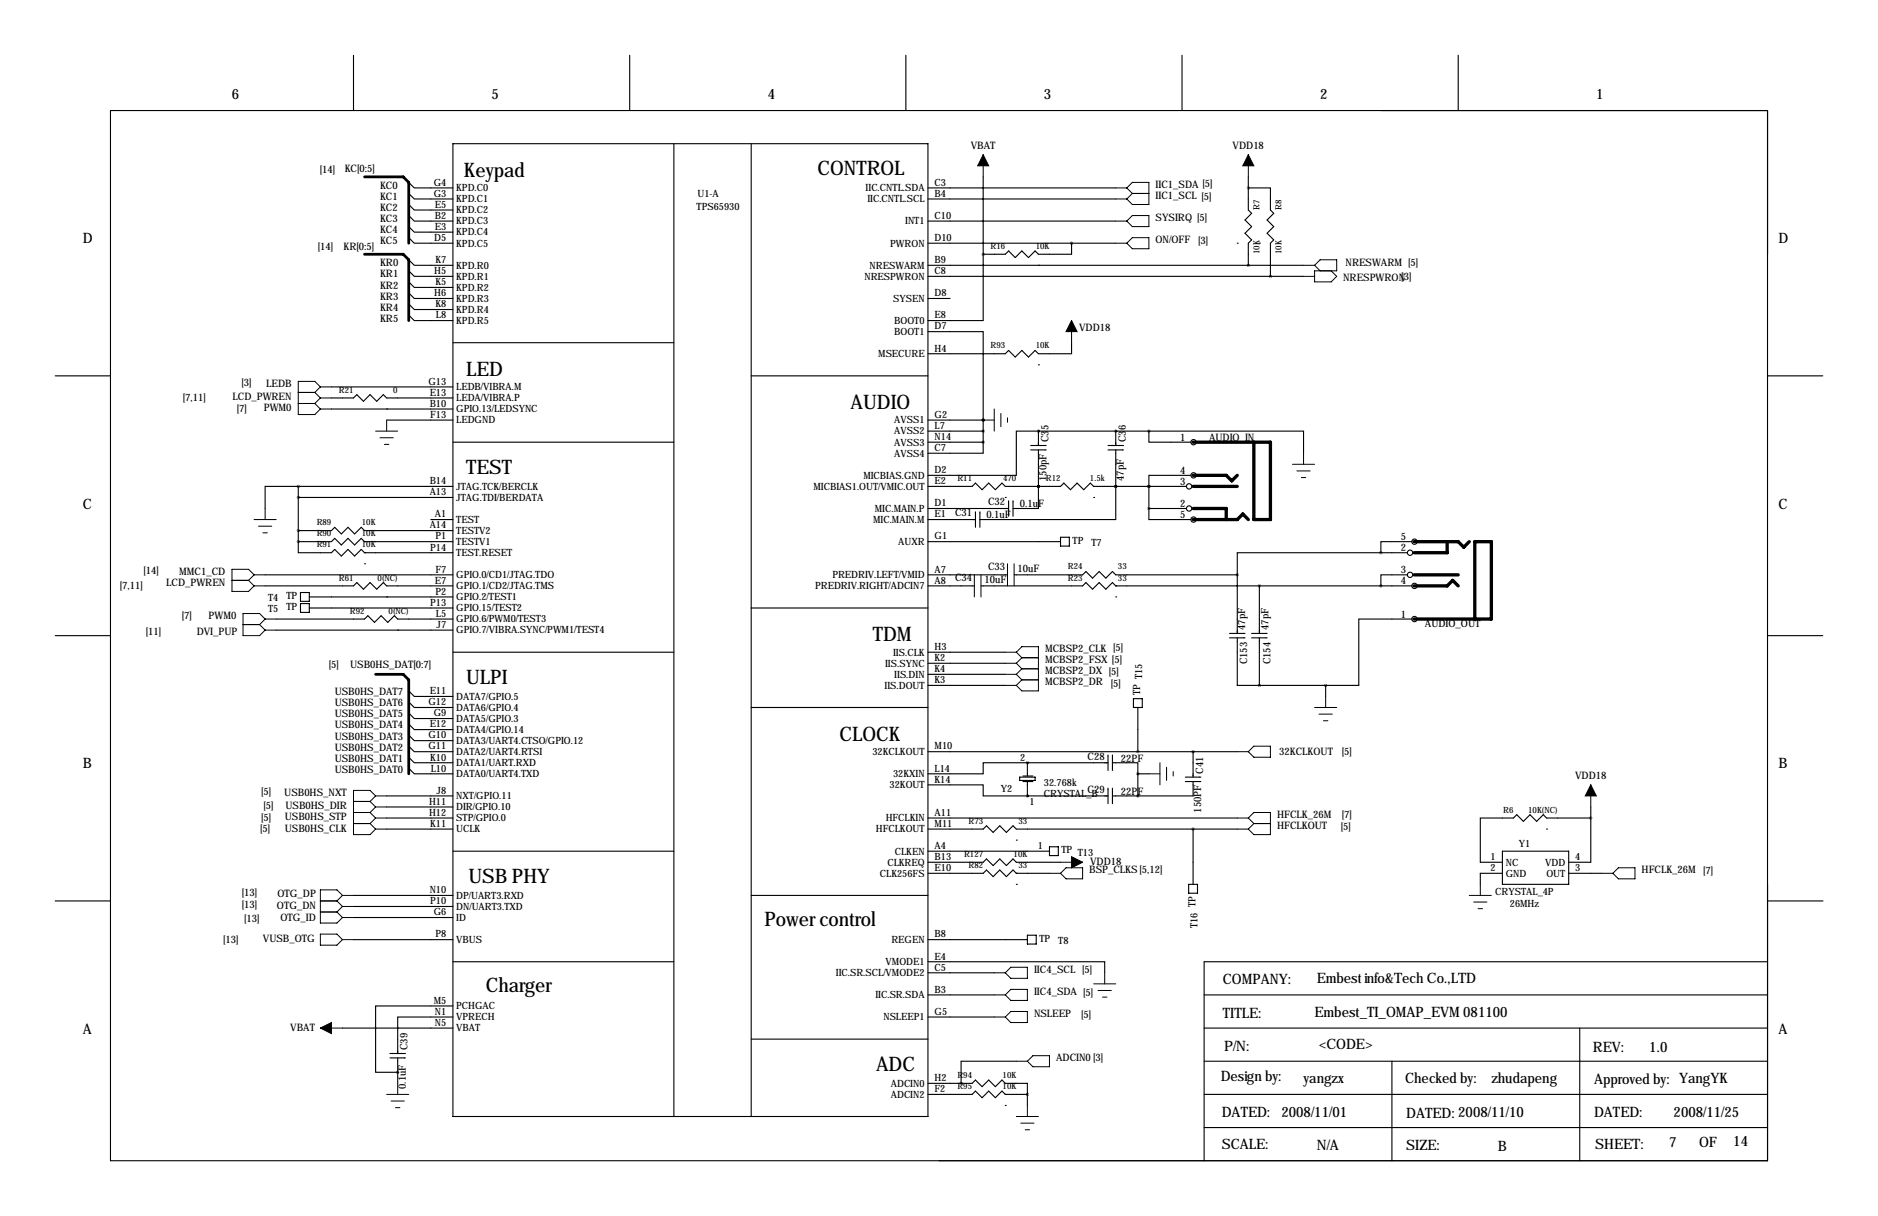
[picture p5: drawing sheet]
<svg xmlns="http://www.w3.org/2000/svg" width="432mm" height="279mm" viewBox="0 0 432 279" stroke-linecap="round" stroke-linejoin="round" font-family="sans-serif">
<g fill="none" stroke="#000" stroke-width=".25">
<path d="M81.3 12.7v12.7M144.8 12.7v12.7M208.3 12.7v12.7M271.8 12.7v12.7M335.3 12.7v12.7M25.4 25.4h381v241.3h-381zM104.1 33h109.3v223.5h-109.3zM154.9 33v223.5M172.7 33v223.5M94 41.9l1.2 1.3h8.9M94 44.4l1.2 1.3h8.9M94 47l1.2 1.3h8.9"/>
<path d="M94 49.5l1.2 1.3h8.9M94 52.1l1.2 1.2h8.9M94 54.6l1.2 1.3h8.9M94 59.7l1.2 1.3h8.9M213.4 43.2h43.1M213.4 45.7h43.1M213.4 50.8h43.1M213.4 55.9h43.1M226.1 58.4v15.3h-12.7M226.1 40.6v17.8M246.4 55.9v2.5h-7.6l-.8-.7-1.5 1.5-1.6-1.5-1.5 1.5-1.5-1.5-.8 .7h-5M284.5 55.9h.1"/>
<path d="M287 43.2h5.1v5.1l.8 .7-1.6 1.5 1.6 1.6-1.6 1.5 1.6 1.5-.8 .8v7.6M287 40.6v7.7l.8 .7-1.5 1.5 1.5 1.6-1.5 1.5 1.5 1.5-.8 .8v5.1M289.6 55.9h.1M94 62.2l1.2 1.3h8.9M94 64.8l1.2 1.2h8.9M94 67.3l1.2 1.3h8.9M94 69.8l1.2 1.3h8.9M94 72.4l1.2 1.3h8.9M104.1 78.7h50.8M213.4 76.2h12.7v20.3M213.4 61h86.3M213.4 63.5h86.3"/>
<path d="M213.4 68.6h5M238.8 61h.1M246.4 78.7v2.6h-7.6l-.8-.8-1.5 1.5-1.6-1.5-1.5 1.5-1.5-1.5-.8 .8h-17.7M12.7 86.4h12.7M76.2 88.9h27.9M76.2 91.4h5.1l.7-.7 1.6 1.5 1.5-1.5 1.5 1.5 1.5-1.5 .8 .7h15.2M76.2 94h27.9M88.9 94h.1M88.9 96.5h15.2M172.7 86.4h40.7M213.4 96.5h12.7M213.4 99.1h12.7"/>
<path d="M226.1 96.5h.1M226.1 96.5v5.1M238.8 83.8h.1M238.8 99.1h-5.1v10.1h-20.3M238.8 99.1h.1M238.8 99.1h25.4M238.8 99.1v3.3M256.5 99.1h.1M256.5 99.1v3.3M264.2 99.1h35.5v5M264.2 99.1v2.5h9.6M406.4 86.4h12.7"/>
<path d="M68.6 111.8h-7.6v5M68.6 111.8h35.5M68.6 114.3h35.5M68.6 111.8v12.7M99.1 119.4h5M104.1 101.6h50.8M213.4 101.6h12.7M213.4 111.8h10.1l.8-.8 1.5 1.5 1.5-1.5 1.6 1.5 1.5-1.5 .7 .8h12.7l.8-.8 1.5 1.5 1.5-1.5 1.6 1.5 1.5-1.5 .8 .8h21.3M213.4 119.4h10.9M213.4 116.8h18.5M224.3 117.6v3.6M225.3 117.6v3.6"/>
<path d="M226.1 101.6v2.5h-12.7M231.1 114.3h.1M231.9 115.1v3.5M232.9 115.1v3.5M237 102.4h3.5M237 103.4h3.5M238.8 111.8h.1M238.8 111.8v5h-5.9M238.8 103.4v8.4M251.5 114.3h.1M254.8 102.4h3.5M254.8 103.4h3.5"/>
<path d="M256.5 111.8v7.6h-31.2M256.5 111.8h.1M256.5 103.4v8.4M264.2 116.8v2.6h9.6M264.2 111.8h.1M264.2 116.8h8.6M264.2 111.8v5M273.8 109.2h-9.6v2.6M61 132.1h43.1M61 134.6h20.3l.7-.7 1.6 1.5 1.5-1.5 1.5 1.5 1.5-1.5 .8 .7h15.2M68.6 124.5v2.5h7.6l.8-.8 1.5 1.6 1.5-1.6 1.5 1.6 1.6-1.6 .7 .8M68.6 121.9h7.6l.8-.7 1.5 1.5 1.5-1.5 1.5 1.5 1.6-1.5 .7 .7h20.3"/>
<path d="M68.6 124.5h7.6l.8-.8 1.5 1.5 1.5-1.5 1.5 1.5 1.6-1.5 .7 .8M69.1 136.1h2v2.1h-2zM69.1 138.7h2v2h-2zM71.1 139.7h33M71.1 137.2h33M83.8 124.5h.1M83.8 127h.1M83.8 129.5h.1M83.8 124.5h20.3M83.8 127h20.3M88.9 137.2h.1M172.7 139.7h40.7"/>
<path d="M213.4 132.1h18.2M213.4 134.6h10.6M213.4 124.5h30.4M225.6 134.6h23.3l.8-.7 1.5 1.5 1.5-1.5 1.6 1.5 1.5-1.5 .7 .7M233.2 132.1h15.7l.8-.8 1.5 1.5 1.5-1.5 1.6 1.5 1.5-1.5 .7 .8h28M243.8 123.4h2.1v2.1h-2.1zM256.5 137.2h.1M256.5 134.6h.1M256.5 134.6h68.1M284.5 132.1v13.4M289.6 134.6v10.9M317.5 127h-33v5.1"/>
<path d="M317.5 127h6.1M323.6 132.1h-6.1v2.5M324.6 124.5h-7.1v2.5M12.7 146h12.7M63.5 142.2h20.3l.8-.7 1.5 1.5 1.5-1.5 1.6 1.5 1.5-1.5 .7 .7h12.7M63.5 144.8h40.6M91.4 144.8h.1M94 158.8l1.2 1.2h8.9M104.1 149.9h50.8M213.4 149.9h17.7M213.4 152.4h17.7M213.4 154.9h17.7"/>
<path d="M213.4 157.5h17.7M282.7 145.5h3.6M282.7 146.6h3.6M284.5 146.6v10.9h5.1M287.8 145.5h3.5M287.8 146.6h3.5M289.6 157.5h15.2M289.6 146.6v10.9M304.8 157.5v2.5M324.6 142.2h-12.2v15.3h-7.6M406.4 146h12.7M94 176.5l1.2 1.3h8.9"/>
<path d="M94 174l1.2 1.3h8.9M94 171.4l1.2 1.3h8.9M94 168.9l1.2 1.3h8.9M94 166.4l1.2 1.2h8.9M94 163.8l1.2 1.3h8.9M94 161.3l1.2 1.3h8.9M172.7 162.6h40.7M213.4 172.7h71.1M234.4 178.6h3.6v.7h-3.6zM235.2 179.6h2.3M235.2 178.3h2.3M236.2 175.3h-10.1v2.5h-12.7"/>
<path d="M236.2 175.3h.1M236.2 175.3h18.6M236.2 175.3v3M236.2 179.6v3.3M254.8 173.5v3.5M255.8 175.3h5.8v2.5M255.8 173.5v3.5M260.6 160.5h2v2.1h-2zM261.6 177.8h2.6M261.6 162.6v10.1M261.6 177.8v5.1M272.5 178.6h3.6"/>
<path d="M272.5 179.6h3.6M274.3 179.6v3.3h-18.5M274.3 172.7v5.9M88.9 182.9h15.2M88.9 185.4h15.2M88.9 188h15.2M88.9 190.5h15.2M104.1 195.6h50.8M213.4 180.3h12.7v2.6h10.1M213.4 195.6h27.9M213.4 188h71.1M213.4 190.5h12.7l.7-.8 1.5 1.6 1.6-1.6 1.5 1.6 1.5-1.6 .8 .8h50.8"/>
<path d="M213.4 198.1h12.7l.7-.7 1.5 1.5 1.6-1.5 1.5 1.5 1.5-1.5 .8 .7h10.1M233.7 193h.1M236.2 182.9h.1M236.2 182.9h18.6M241.3 194.6h2v2h-2zM254.8 181.1v3.6M255.8 181.1v3.6M274.3 190.5v12.7M345.4 195.6h15.3v7.6h-15.3zM355.6 190.5h.1M365.8 188h-10.2l-.8-.8-1.5 1.5-1.5-1.5-1.5 1.5-1.6-1.5-.7 .8h-7.6v10.1h5M365.8 185.4v12.7h-5.1"/>
<path d="M12.7 207h12.7M81.3 205.7h22.8M81.3 215.9h22.8M81.3 208.3h22.8M81.3 210.8h22.8M172.7 205.7h40.7M213.4 200.7h12.7l.7-.8 1.5 1.5 1.6-1.5 1.5 1.5 1.5-1.5 .8 .8M213.4 215.9h22.8M233.7 200.7h.1M233.7 203.2h.1M233.7 200.7h7.6M236.2 214.9h2.1v2h-2.1z"/>
<path d="M273.3 203.2h2v2h-2zM345.4 200.7h-5v2.5M360.7 200.7h7.6M406.5 207h12.7M78.7 236.2h25.4M104.1 233.7h-12.7v8.4M104.1 231.1h-17.7v15.3h5M104.1 221h50.8M172.7 238.8h40.7M213.4 221h40.6v2.5M213.4 228.6h15.2M213.4 233.7h15.2"/>
<path d="M213.4 223.5h15.2M276.9 236.2h129.5M276.9 228.6h129.5M363.2 236.2v30.5M406.4 221h-129.5v45.7M89.7 242.1h3.5M89.7 243.1h3.5M91.4 246.4h.1M91.4 243.1v5.8M213.4 248.9h10.1l.8-.7 1.5 1.5 1.5-1.5 1.6 1.5 1.5-1.5 .7 .7h5.1v2.6M213.4 251.5h10.1l.8-.8 1.5 1.5 1.5-1.5 1.6 1.5 1.5-1.5 .7 .8M221 248.9h.1"/>
<path d="M231.1 251.5h.1M231.1 254h.1M231.1 251.5h5.1M233.7 243.8h-12.7v5.1M236.2 251.5v2.5M276.9 243.8h129.5M276.9 259.1h129.5M276.9 251.5h129.5M320 243.8v22.9"/>
<circle cx="273.4" cy="116.8" r=".61"/>
<circle cx="273.4" cy="111.8" r=".61"/>
<circle cx="274.4" cy="101.6" r=".61"/>
<circle cx="274.4" cy="119.4" r=".61"/>
<circle cx="274.4" cy="109.2" r=".61"/>
<circle cx="324.2" cy="127" r=".61"/>
<circle cx="324.2" cy="132.1" r=".61"/>
<circle cx="325.2" cy="124.5" r=".61"/>
<circle cx="325.2" cy="134.6" r=".61"/>
<circle cx="325.2" cy="142.2" r=".61"/>
</g>
<path d="M274.3 109.2h7.6l1.3 1.3 1.3-1.3M274.3 119.4h10.2l1.3-1.3 1.2 1.3M274.3 101.6h17.8v17.8h-3.8v-17.8M274.3 116.8h7.6v2.6M274.3 111.8h10.2M325.1 134.6h7.6l1.3-1.3 1.3 1.3M325.1 124.5h10.2l1.2 1.2 1.3-1.2M325.1 132.1h10.2M332.7 124.5v2.5h-7.6M325.1 142.2h17.8v-17.7h-3.8v17.7" fill="none" stroke="#000" stroke-width=".76"/>
<g fill="none" stroke="#000" stroke-width=".23">
<path d="M226.1 35.6v5M287 35.6v5M256.5 43.2h2.6M256.5 45.7h2.6M256.5 50.8h2.6M256.5 55.9h2.6M259.1 43.2l1.2 1.2M259.1 43.2l1.2-1.3h3.9v5.1h-3.9l-1.2-1.3M259.1 50.8l1.2-1.3h3.9v2.6h-3.9zM260.3 44.4h3.9M260.3 54.6h3.9v2.6h-3.9l-1.2-1.3zM260.3 44.4l-1.2 1.3"/>
<path d="M246.4 73.7v5M299.7 61h2.6M299.7 63.5h2.6M302.3 61l1.2 1.2M302.3 61l1.2-1.3h3.8v2.5h-5v2.6h3.8l1.2-1.3-1.2-1.3M68.6 92.7h3.8M68.6 90.2h3.8M72.4 90.2l1.3 1.2M72.4 92.7l1.3 1.3M73.7 91.4h2.5M73.7 91.4l-1.3 1.3M73.7 88.9l-1.3-1.3h-3.8v7.6h3.8l1.3-1.2"/>
<path d="M73.7 94h2.5M73.7 88.9h2.5M73.7 88.9l-1.3 1.3M86.4 99.1h5M88.9 96.5v2.6M226.1 96.5h2.5M228.6 94v5.1M230.1 95v3M231.6 96v1M58.4 119.4h5.1M61 116.8v2.6M87.4 100.6h3"/>
<path d="M88.4 102.1h1M297.2 106.7h5.1M298.2 108.2h3M299.2 109.7h1M299.7 104.1v2.6M53.3 133.3h3.8M57.1 133.3l1.3 1.3M58.4 132.1h2.6M58.4 132.1l-1.3 1.2M58.4 132.1l-1.3-1.3h-3.8v5.1h3.8l1.3-1.3M58.4 134.6h2.6M59.4 120.9h3.1"/>
<path d="M60.5 122.4h1M224 132.1v5.1M225.6 132.1v5.1M231.6 129.5v5.1M233.2 129.5v5.1M55.9 143.5h3.8M59.7 143.5l1.3 1.3M61 142.2h2.5M61 142.2l-1.3 1.3M61 142.2l-1.3-1.2h-3.8v5h3.8l1.3-1.2M61 144.8h2.5M231.1 149.9h2.6"/>
<path d="M231.1 152.4h2.6M231.1 154.9h2.6M231.1 157.5h2.6M233.7 149.9l1.2 1.2M233.7 149.9l1.2-1.3h3.9v10.2h-3.9l-1.2-1.3M233.7 152.4l1.2 1.3M233.7 154.9l1.2 1.3M234.9 151.1h3.9M234.9 153.7h3.9M234.9 151.1l-1.2 1.3M234.9 156.2h3.9M234.9 153.7l-1.2 1.2"/>
<path d="M234.9 156.2l-1.2 1.3M264.2 177.8h2.5M266.7 175.3v5M268.2 176.3v3M269.7 177.3v1M284.5 172.7h2.5M287 172.7l1.3-1.3h3.8v2.6h-3.8zM302.3 162.6h5M303.3 164.1h3M304.3 165.6h1M304.8 160v2.6M81.3 189.2h3.8"/>
<path d="M81.3 186.7h3.8M81.3 184.1h3.8M85.1 184.1l1.3 1.3M85.1 186.7l1.3 1.3M85.1 189.2l1.3 1.3M86.4 188h2.5M86.4 190.5h2.5M86.4 182.9l-1.3-1.3h-3.8v10.2h3.8l1.3-1.3M86.4 182.9h2.5M86.4 182.9l-1.3 1.2M86.4 185.4h2.5M86.4 185.4l-1.3 1.3"/>
<path d="M86.4 188l-1.3 1.2M243.8 198.1h5.1M245.1 199.4h3.8v2.5h-3.8l-1.3-1.2zM284.5 188h2.5M284.5 190.5h2.5M287 188l1.3 1.2M287 188l1.3-1.3h3.8v5.1h-3.8l-1.3-1.3M288.3 189.2h3.8M288.3 189.2l-1.3 1.3M365.8 180.3v5.1M73.7 207h3.8M73.7 214.6h3.8l1.2 1.3-1.2 1.3h-3.8z"/>
<path d="M73.7 209.5h3.8M77.5 207l1.2 1.3M77.5 209.5l1.2 1.3M78.7 205.7h2.6M78.7 205.7l-1.2 1.3M78.7 205.7l-1.2-1.2h-3.8v7.6h3.8l1.2-1.3M78.7 208.3h2.6M78.7 208.3l-1.2 1.2M78.7 210.8h2.6M78.7 215.9h2.6M241.3 200.7h2.5M337.8 205.7h5.1"/>
<path d="M338.8 207.3h3.1M339.9 208.8h1M340.4 203.2v2.5M368.3 200.7h2.5M370.8 200.7l1.3-1.3h3.8v2.5h-3.8zM73.7 236.2h5M228.6 223.5h2.5M228.6 228.6h2.5M228.6 233.7h2.5M232.4 222.2h3.8v2.6h-3.8l-1.3-1.3zM232.4 227.3h3.8v2.6h-3.8l-1.3-1.3zM232.4 232.4h3.8v2.5h-3.8l-1.3-1.2z"/>
<path d="M251.5 226.1h5M252.5 227.6h3M253.5 229.1h1M254 223.5v2.6M88.9 251.5h5.1M89.9 253h3.1M90.9 254.5h1M91.4 248.9v2.6M233.7 256.5h5.1M233.7 243.8h2.5M234.7 258.1h3M235.7 259.6h1"/>
<path d="M236.2 254v2.5M236.2 243.8l1.3-1.2h3.8v2.5h-3.8z"/>
</g>
<path d="M226.1 35.6l1.2 2.5h-2.5zM287 35.6l1.3 2.5h-2.5zM246.4 73.7l1.2 2.5h-2.5zM246.4 196.8l2.5 1.3-2.5 1.3zM365.8 180.3l1.2 2.6h-2.5zM73.7 236.2l2.5-1.3v2.6z" fill="#000" stroke="#000" stroke-width=".23"/>
<path d="M365.7 188a.05 .05 0 0 0 .1 0 .05 .05 0 0 0-.1 0zM238.7 111.8a.05 .05 0 0 0 .1 0 .05 .05 0 0 0-.1 0zM238.7 99.1a.05 .05 0 0 0 .1 0 .05 .05 0 0 0-.1 0zM256.5 99.1a.05 .05 0 0 0 .1 0 .05 .05 0 0 0-.1 0zM226 101.6a.05 .05 0 0 0 .1 0 .05 .05 0 0 0-.1 0zM226 99.1a.05 .05 0 0 0 .1 0 .05 .05 0 0 0-.1 0zM226 96.5a.05 .05 0 0 0 .1 0 .05 .05 0 0 0-.1 0zM91.4 246.4a.05 .05 0 0 0 .1 0 .05 .05 0 0 0-.1 0zM226 96.5a.05 .05 0 0 0 .1 0 .05 .05 0 0 0-.1 0zM289.5 134.6a.05 .05 0 0 0 .1 0 .05 .05 0 0 0-.1 0zM289.5 157.5a.05 .05 0 0 0 .1 0 .05 .05 0 0 0-.1 0zM226 58.4a.05 .05 0 0 0 .1 0 .05 .05 0 0 0-.1 0zM238.7 111.8a.05 .05 0 0 0 .1 0 .05 .05 0 0 0-.1 0zM256.5 111.8a.05 .05 0 0 0 .1 0 .05 .05 0 0 0-.1 0zM264.1 99.1a.05 .05 0 0 0 .1 0 .05 .05 0 0 0-.1 0zM264.1 111.8a.05 .05 0 0 0 .1 0 .05 .05 0 0 0-.1 0zM264.1 116.8a.05 .05 0 0 0 .1 0 .05 .05 0 0 0-.1 0zM256.5 111.8a.05 .05 0 0 0 .1 0 .05 .05 0 0 0-.1 0zM264.1 111.8a.05 .05 0 0 0 .1 0 .05 .05 0 0 0-.1 0z" fill="#000" stroke="#000" stroke-width=".63"/>
<path d="M83.8 40.6h8.9l1.3 1.3v14M83.8 58.4h8.9l1.3 1.3v14M86.4 154.9h6.3l1.3 1.3v21.6" fill="none" stroke="#000" stroke-width=".63"/>
<g font-size="4.6">
<text x="106.7" y="40.6">Keypad</text>
<text x="188" y="40.1">CONTROL</text>
<text x="107.2" y="86.4">LED</text>
<text x="195.6" y="94">AUDIO</text>
<text x="107.2" y="109">TEST</text>
<text x="200.7" y="147.3">TDM</text>
<text x="107.2" y="157.2">ULPI</text>
<text x="193" y="170.2">CLOCK</text>
<text x="107.7" y="202.9">USB PHY</text>
<text x="175.8" y="212.9">Power control</text>
<text x="111.7" y="227.8">Charger</text>
<text x="201.4" y="246.1">ADC</text>
</g>
<g font-size="3.3">
<text x="53.3" y="22.9">6</text>
<text x="113" y="22.9">5</text>
<text x="176.5" y="22.9">4</text>
<text x="240" y="22.9">3</text>
<text x="303.5" y="22.9">2</text>
<text x="367" y="22.9">1</text>
<text x="19" y="55.9">D</text>
<text x="408.9" y="55.9">D</text>
<text x="19" y="116.8">C</text>
<text x="408.9" y="116.8">C</text>
<text x="19" y="176.5">B</text>
<text x="408.9" y="176.5">B</text>
<text x="281.2" y="226.1">COMPANY:</text>
<text x="302.8" y="225.8">Embest info&amp;Tech Co.,LTD</text>
<text x="281.2" y="233.9">TITLE:</text>
<text x="302.3" y="233.7">Embest_TI_OMAP_EVM 081100</text>
<text x="19" y="237.5">A</text>
<text x="408.9" y="237.5">A</text>
<text x="281.4" y="241.6">P/N:</text>
<text x="303.3" y="241">&lt;CODE&gt;</text>
<text x="366.3" y="241.8">REV:</text>
<text x="379.2" y="241.8">1.0</text>
<text x="280.7" y="248.4">Design by:</text>
<text x="299.7" y="248.9">yangzx</text>
<text x="323.1" y="248.9">Checked by:</text>
<text x="342.9" y="248.9">zhudapeng</text>
<text x="366.5" y="249.2">Approved by: YangYK</text>
<text x="280.9" y="256.5">DATED:</text>
<text x="294.6" y="256.5">2008/11/01</text>
<text x="323.3" y="256.8">DATED: 2008/11/10</text>
<text x="366.5" y="256.5">DATED:</text>
<text x="384.8" y="256.6">2008/11/25</text>
<text x="280.9" y="263.9">SCALE:</text>
<text x="366.8" y="263.9">SHEET:</text>
<text x="383.8" y="263.5">7</text>
<text x="390.7" y="263.7">OF</text>
<text x="398.5" y="263.2">14</text>
<text x="302.8" y="264.2">N/A</text>
<text x="323.3" y="264.2">SIZE:</text>
<text x="344.4" y="264.5">B</text>
</g>
<g font-size="2.4">
<text x="223.2" y="34.3">VBAT</text>
<text x="283.4" y="34.3">VDD18</text>
<text x="73.6" y="39.7">[14]</text>
<text x="79.2" y="39.6">KC[0:5]</text>
<text x="87.4" y="43.4">KC0</text>
<text x="87.4" y="46">KC1</text>
<text x="265.7" y="43.2">IIC1_SDA[5]</text>
<text x="265.7" y="45.7">IIC1_SCL [5]</text>
<text x="87.4" y="48.5">KC2</text>
<text x="87.4" y="51.1">KC3</text>
<text x="87.4" y="53.6">KC4</text>
<text x="265.7" y="50.8">SYSIRQ [5]</text>
<text x="73.1" y="57.5">[14]</text>
<text x="79" y="57.4">KR[0:5]</text>
<text x="87.4" y="56.1">KC5</text>
<text x="265.7" y="55.9">ON/OFF [3]</text>
<text x="87.4" y="61.2">KR0</text>
<text x="87.4" y="63.8">KR1</text>
<text x="308.8" y="64.5">NRESPW</text>
<text x="309.4" y="61.2">NRESW</text>
<text x="317.5" y="61.2">ARM [5]</text>
<text x="318.3" y="64.5">RON</text>
<text x="322.2" y="64.4">[3]</text>
<text x="87.4" y="66.3">KR2</text>
<text x="87.4" y="68.8">KR3</text>
<text x="87.4" y="71.4">KR4</text>
<text x="87.4" y="73.9">KR5</text>
<text x="248.1" y="75.9">VDD18</text>
<text x="55.5" y="88.6">[3]</text>
<text x="61.2" y="88.9">LEDB</text>
<text x="42" y="92.1">[7,11]</text>
<text x="53.5" y="91.9">LCD_PW</text>
<text x="54.5" y="94.6">[7]</text>
<text x="60.7" y="94.5">PW</text>
<text x="62.4" y="91.9">REN</text>
<text x="64.1" y="94.5">M0</text>
<text x="241" y="101.6" transform="rotate(-90 241 101.6)">C35</text>
<text x="258.8" y="101.6" transform="rotate(-90 258.8 101.6)">C36</text>
<text x="271.3" y="101.2">1</text>
<text x="278" y="101.3">AUDIO_IN</text>
<text x="240.6" y="110.5" transform="rotate(-90 240.6 110.5)">150pF</text>
<text x="258.4" y="110.5" transform="rotate(-90 258.4 110.5)">47pF</text>
<text x="271.3" y="108.9">4</text>
<text x="271.3" y="111.4">3</text>
<text x="219.6" y="118.7">C31</text>
<text x="226.8" y="119.1">0.1uF</text>
<text x="227.2" y="116.1">C32</text>
<text x="234.5" y="116.6">0.1uF</text>
<text x="271.3" y="119">5</text>
<text x="271.3" y="116.5">2</text>
<text x="322.1" y="124.1">5</text>
<text x="33" y="132">[14]</text>
<text x="227.2" y="130.9">C33</text>
<text x="234" y="131.3">10uF</text>
<text x="322.1" y="131.7">3</text>
<text x="322.1" y="126.6">2</text>
<text x="27.6" y="135.3">[7,11]</text>
<text x="38.2" y="134.6">LCD_PW</text>
<text x="41.2" y="132.1">MMC1_CD</text>
<text x="47.2" y="134.6">REN</text>
<text x="219.6" y="133.4">C34</text>
<text x="226.4" y="133.9">10uF</text>
<text x="322.1" y="134.3">4</text>
<text x="41.8" y="142.1">[7]</text>
<text x="48" y="142.2">PW</text>
<text x="51.4" y="142.2">M0</text>
<text x="322.1" y="141.9">1</text>
<text x="33.5" y="146">[11]</text>
<text x="45.2" y="145.8">DVI_PUP</text>
<text x="240.3" y="149.9">MCBSP2_CLK [5]</text>
<text x="286.3" y="144.8" transform="rotate(-90 286.3 144.8)">47pF</text>
<text x="291.6" y="144.8" transform="rotate(-90 291.6 144.8)">47pF</text>
<text x="327.6" y="144.1">AUDIO_OUT</text>
<text x="75.6" y="153.5">[5]</text>
<text x="80.5" y="153.4">USB0HS_DAT[0:7]</text>
<text x="240.3" y="152.4">MCBSP2_FSX [5]</text>
<text x="240.3" y="154.9">MCBSP2_DX [5]</text>
<text x="286.8" y="152.7" transform="rotate(-90 286.8 152.7)">C153</text>
<text x="292.1" y="152.7" transform="rotate(-90 292.1 152.7)">C154</text>
<text x="77" y="159.8">USB0HS_DAT7</text>
<text x="240.3" y="157.5">MCBSP2_DR [5]</text>
<text x="77" y="167.4">USB0HS_DAT4</text>
<text x="77" y="164.8">USB0HS_DAT5</text>
<text x="77" y="162.3">USB0HS_DAT6</text>
<text x="77" y="172.5">USB0HS_DAT2</text>
<text x="77" y="169.9">USB0HS_DAT3</text>
<text x="294.1" y="173.5">32KCLKOUT [5]</text>
<text x="77" y="177.5">USB0HS_DAT0</text>
<text x="77" y="175">USB0HS_DAT1</text>
<text x="250.1" y="174.6">C28</text>
<text x="257.7" y="175">22PF</text>
<text x="276.6" y="177.8" transform="rotate(-90 276.6 177.8)">C41</text>
<text x="362.2" y="179.1">VDD18</text>
<text x="60.1" y="182.8">[5]</text>
<text x="60.6" y="185.8">[5]</text>
<text x="65.4" y="182.9">USB0HS_NXT</text>
<text x="65.6" y="185.9">USB0HS_DIR</text>
<text x="250.1" y="182.2">C29</text>
<text x="257.7" y="182.6">22PF</text>
<text x="59.8" y="191.2">[5]</text>
<text x="60.1" y="188.6">[5]</text>
<text x="65.5" y="188.5">USB0HS_STP</text>
<text x="65.5" y="191.3">USB0HS_CLK</text>
<text x="276.2" y="186.7" transform="rotate(-90 276.2 186.7)">150PF</text>
<text x="293.6" y="188">HFCLK_26M [7]</text>
<text x="293.6" y="190.5">HFCLKOUT</text>
<text x="308.3" y="190.7">[5]</text>
<text x="250.4" y="200.7">BSP_CLKS[5,12]</text>
<text x="250.7" y="198.7">VDD18</text>
<text x="377.4" y="200.7">HFCLK_26M [7]</text>
<text x="55.6" y="205.9">[13]</text>
<text x="55.6" y="208.7">[13]</text>
<text x="63.7" y="208.8">OTG_DN</text>
<text x="63.8" y="206">OTG_DP</text>
<text x="56.1" y="211.7">[13]</text>
<text x="64.5" y="211.6">OTG_ID</text>
<text x="51.3" y="216.6">[13]</text>
<text x="60.4" y="216.4">VUSB_OTG</text>
<text x="237.7" y="223.5">IIC4_SCL [5]</text>
<text x="237.7" y="228.6">IIC4_SDA [5]</text>
<text x="237.7" y="233.7">NSLEEP</text>
<text x="248.6" y="233.8">[5]</text>
<text x="66.7" y="237">VBAT</text>
<text x="93.7" y="241.3" transform="rotate(-90 93.7 241.3)">C39</text>
<text x="242.8" y="243.8">ADCIN0[3]</text>
<text x="93.3" y="250.2" transform="rotate(-90 93.3 250.2)">0.1uF</text>
</g>
<g font-size="2.3">
<text x="99.7" y="42.7">G4</text>
<text x="99.7" y="45.2">G3</text>
<text x="100" y="47.8">E5</text>
<text x="104.9" y="43.9">KPD.C0</text>
<text x="104.9" y="46.5">KPD.C1</text>
<text x="160.4" y="45.2">U1-A</text>
<text x="199" y="43.9">IIC.CNTL.SDA</text>
<text x="199.4" y="46.5">IIC.CNTL.SCL</text>
<text x="214.9" y="42.7">C3</text>
<text x="214.9" y="45.2">B4</text>
<text x="100" y="50.3">B2</text>
<text x="100" y="52.8">E3</text>
<text x="104.9" y="49">KPD.C2</text>
<text x="104.9" y="51.6">KPD.C3</text>
<text x="160.2" y="48.3">TPS65930</text>
<text x="208.1" y="51.6">INT1</text>
<text x="214.9" y="50.3">C10</text>
<text x="99.8" y="55.4">D5</text>
<text x="104.9" y="54.1">KPD.C4</text>
<text x="104.9" y="56.6">KPD.C5</text>
<text x="204.7" y="56.6">PW</text>
<text x="208" y="56.6">RON</text>
<text x="214.9" y="55.4">D10</text>
<text x="99.8" y="63">H5</text>
<text x="100.1" y="60.5">K7</text>
<text x="100.1" y="65.5">K5</text>
<text x="104.9" y="61.7">KPD.R0</text>
<text x="104.9" y="64.3">KPD.R1</text>
<text x="198.8" y="64.3">NRESPW</text>
<text x="200" y="61.7">NRESW</text>
<text x="207.9" y="61.7">ARM</text>
<text x="208" y="64.3">RON</text>
<text x="214.9" y="63">C8</text>
<text x="214.9" y="60.5">B9</text>
<text x="99.8" y="68.1">H6</text>
<text x="100.1" y="70.6">K8</text>
<text x="104.9" y="66.8">KPD.R2</text>
<text x="104.9" y="69.3">KPD.R3</text>
<text x="104.9" y="71.9">KPD.R4</text>
<text x="205.4" y="69.3">SYSEN</text>
<text x="214.9" y="68.1">D8</text>
<text x="100.2" y="73.2">L8</text>
<text x="104.9" y="74.4">KPD.R5</text>
<text x="205.6" y="74.4">BOOT0</text>
<text x="205.6" y="77">BOOT1</text>
<text x="214.9" y="73.2">E8</text>
<text x="214.9" y="75.7">D7</text>
<text x="201.9" y="82">MSECURE</text>
<text x="214.9" y="80.8">H4</text>
<text x="98.5" y="88.4">G13</text>
<text x="104.9" y="89.7">LEDB/VIBRA.M</text>
<text x="98.8" y="90.9">E13</text>
<text x="98.8" y="93.5">B10</text>
<text x="104.9" y="92.2">LEDA/VIBRA.P</text>
<text x="104.9" y="94.7">GPIO.13/LEDSYNC</text>
<text x="98.9" y="96">F13</text>
<text x="104.9" y="97.3">LEDGND</text>
<text x="205.6" y="97.3">AVSS1</text>
<text x="205.6" y="99.8">AVSS2</text>
<text x="214.9" y="96">G2</text>
<text x="214.9" y="98.6">L7</text>
<text x="214.9" y="101.1">N14</text>
<text x="205.6" y="102.4">AVSS3</text>
<text x="205.6" y="104.9">AVSS4</text>
<text x="214.9" y="103.6">C7</text>
<text x="98.8" y="111.3">B14</text>
<text x="98.8" y="113.8">A13</text>
<text x="104.9" y="112.5">JTAG.TCK/BERCLK</text>
<text x="187" y="112.5">MICBIAS1.OUT/VMIC.OUT</text>
<text x="198.5" y="110">MICBIAS.GND</text>
<text x="214.9" y="111.3">E2</text>
<text x="214.9" y="108.7">D2</text>
<text x="100" y="118.9">A1</text>
<text x="104.9" y="115.1">JTAG.TDI/BERDATA</text>
<text x="201.1" y="117.6">MIC.MAIN.P</text>
<text x="214.9" y="116.3">D1</text>
<text x="214.9" y="118.9">E1</text>
<text x="98.8" y="121.4">A14</text>
<text x="100.1" y="124">P1</text>
<text x="104.9" y="120.1">TEST</text>
<text x="104.9" y="122.7">TESTV2</text>
<text x="104.9" y="125.2">TESTV1</text>
<text x="200.7" y="120.1">MIC.MAIN.M</text>
<text x="206.5" y="125.2">AUXR</text>
<text x="214.9" y="124">G1</text>
<text x="246.6" y="125">TP T7</text>
<text x="98.9" y="126.5">P14</text>
<text x="100.1" y="131.6">F7</text>
<text x="104.9" y="127.8">TEST.RESET</text>
<text x="214.9" y="131.6">A7</text>
<text x="100" y="134.1">E7</text>
<text x="100.1" y="136.7">P2</text>
<text x="104.9" y="132.8">GPIO.0/CD1/JTAG.TDO</text>
<text x="104.9" y="135.4">GPIO.1/CD2/JTAG.TMS</text>
<text x="104.9" y="137.9">GPIO.2/TEST1</text>
<text x="187.4" y="135.4">PREDRIV.RIGHT/ADCIN7</text>
<text x="191.4" y="132.8">PREDRIV.LEFT/VMID</text>
<text x="214.9" y="134.1">A8</text>
<text x="61.7" y="138.2">T4 TP</text>
<text x="61.7" y="140.7">T5 TP</text>
<text x="98.9" y="139.2">P13</text>
<text x="100.2" y="141.7">L5</text>
<text x="104.9" y="140.5">GPIO.15/TEST2</text>
<text x="104.9" y="143">GPIO.6/PW</text>
<text x="115.7" y="143">M0/TEST3</text>
<text x="100.4" y="144.3">J7</text>
<text x="104.9" y="145.5">GPIO.7/VIBRA.SYNC/PW</text>
<text x="129.1" y="145.5">M1/TEST4</text>
<text x="214.9" y="149.4">H3</text>
<text x="203.5" y="153.2">IIS.SYNC</text>
<text x="205.4" y="150.6">IIS.CLK</text>
<text x="205.6" y="155.7">IIS.DIN</text>
<text x="214.9" y="151.9">K2</text>
<text x="214.9" y="154.4">K4</text>
<text x="98.8" y="159.5">E11</text>
<text x="104.9" y="160.8">DATA7/GPIO.5</text>
<text x="203.4" y="158.2">IIS.DOUT</text>
<text x="214.9" y="157">K3</text>
<text x="262.1" y="159.8" transform="rotate(-90 262.1 159.8)">TP T15</text>
<text x="98.5" y="162.1">G12</text>
<text x="98.8" y="167.1">E12</text>
<text x="99.7" y="164.6">G9</text>
<text x="104.9" y="163.3">DATA6/GPIO.4</text>
<text x="104.9" y="165.9">DATA5/GPIO.3</text>
<text x="98.5" y="169.7">G10</text>
<text x="98.5" y="172.2">G11</text>
<text x="104.9" y="168.4">DATA4/GPIO.14</text>
<text x="104.9" y="170.9">DATA3/UART4.CTSO/GPIO.12</text>
<text x="104.9" y="173.5">DATA2/UART4.RTSI</text>
<text x="200.6" y="173.5">32KCLKOUT</text>
<text x="214.9" y="172.2">M10</text>
<text x="98.9" y="174.8">K10</text>
<text x="99.1" y="177.3">L10</text>
<text x="104.9" y="176">DATA1/UART.RXD</text>
<text x="104.9" y="178.6">DATA0/UART4.TXD</text>
<text x="205.4" y="178.6">32KXIN</text>
<text x="214.9" y="177.3">L14</text>
<text x="214.9" y="179.8">K14</text>
<text x="234.5" y="174.8">2</text>
<text x="98.7" y="184.9">H11</text>
<text x="100.4" y="182.4">J8</text>
<text x="104.9" y="183.6">NXT/GPIO.11</text>
<text x="204.6" y="181.1">32KOUT</text>
<text x="230.1" y="181.9">Y2</text>
<text x="236.7" y="184.9">1</text>
<text x="240" y="183.1">CRYSTAL_B</text>
<text x="240" y="180.6">32.768k</text>
<text x="98.7" y="187.5">H12</text>
<text x="98.9" y="190">K11</text>
<text x="104.9" y="186.2">DIR/GPIO.10</text>
<text x="104.9" y="188.7">STP/GPIO.0</text>
<text x="104.9" y="191.3">UCLK</text>
<text x="201.4" y="191.3">HFCLKOUT</text>
<text x="203.6" y="188.7">HFCLKIN</text>
<text x="214.9" y="187.5">A11</text>
<text x="214.9" y="190">M11</text>
<text x="205.7" y="196.3">CLKEN</text>
<text x="214.9" y="195.1">A4</text>
<text x="214.9" y="197.6">B13</text>
<text x="238.6" y="195.1">1</text>
<text x="244.1" y="196.1">TP T13</text>
<text x="342.7" y="197.6">1</text>
<text x="349.2" y="194.6">Y1</text>
<text x="362.2" y="197.6">4</text>
<text x="202.3" y="201.4">CLK256FS</text>
<text x="204" y="198.9">CLKREQ</text>
<text x="214.9" y="200.2">E10</text>
<text x="342.7" y="200.2">2</text>
<text x="346.2" y="198.9">NC</text>
<text x="346.2" y="201.4">GND</text>
<text x="355.3" y="198.9">VDD</text>
<text x="355.6" y="201.4">OUT</text>
<text x="362.2" y="200.2">3</text>
<text x="98.8" y="205.2">N10</text>
<text x="98.9" y="207.8">P10</text>
<text x="104.9" y="206.5">DP/UART3.RXD</text>
<text x="104.9" y="209">DN/UART3.TXD</text>
<text x="343.8" y="205.7">CRYSTAL_4P</text>
<text x="347.2" y="208.3">26MHz</text>
<text x="99.7" y="210.3">G6</text>
<text x="100.1" y="215.4">P8</text>
<text x="104.9" y="211.6">ID</text>
<text x="214.9" y="215.4">B8</text>
<text x="275.3" y="213.3" transform="rotate(-90 275.3 213.3)">T16 TP</text>
<text x="104.9" y="216.7">VBUS</text>
<text x="203.6" y="221.7">VMODE1</text>
<text x="205" y="216.7">REGEN</text>
<text x="214.9" y="220.5">E4</text>
<text x="239" y="216.4">TP T8</text>
<text x="192.2" y="224.3">IIC.SR.SCL/VMODE2</text>
<text x="214.9" y="223">C5</text>
<text x="99.7" y="230.6">M5</text>
<text x="100" y="233.2">N1</text>
<text x="104.9" y="231.9">PCHGAC</text>
<text x="201.3" y="229.4">IIC.SR.SDA</text>
<text x="214.9" y="233.2">G5</text>
<text x="214.9" y="228.1">B3</text>
<text x="100" y="235.7">N5</text>
<text x="104.9" y="234.4">VPRECH</text>
<text x="104.9" y="237">VBAT</text>
<text x="203.1" y="234.4">NSLEEP1</text>
<text x="204.8" y="249.7">ADCIN0</text>
<text x="214.9" y="248.4">H2</text>
<text x="214.9" y="251">F2</text>
<text x="204.8" y="252.2">ADCIN2</text>
</g>
<g font-size="2">
<text x="289.6" y="48.3" transform="rotate(-90 289.6 48.3)">R7</text>
<text x="294.6" y="48.3" transform="rotate(-90 294.6 48.3)">R8</text>
<text x="227.8" y="57.2">R16</text>
<text x="238.1" y="57.2">10K</text>
<text x="289.6" y="58.4" transform="rotate(-90 289.6 58.4)">10K</text>
<text x="294.6" y="58.4" transform="rotate(-90 294.6 58.4)">10K</text>
<text x="227.8" y="80.1">R93</text>
<text x="238.1" y="80.1">10K</text>
<text x="77.9" y="90.2">R21</text>
<text x="90.4" y="90.2">0</text>
<text x="220.1" y="110.5">R11</text>
<text x="230.6" y="110.5">470</text>
<text x="240.5" y="110.5">R12</text>
<text x="250.6" y="110.5">1.5k</text>
<text x="72.8" y="120.7">R89</text>
<text x="72.8" y="123.2">R90</text>
<text x="72.8" y="125.8">R91</text>
<text x="83.2" y="120.7">10K</text>
<text x="83.2" y="123.2">10K</text>
<text x="83.2" y="125.8">10K</text>
<text x="245.5" y="130.9">R24</text>
<text x="257" y="130.9">33</text>
<text x="77.9" y="133.4">R61</text>
<text x="86.8" y="133.4">0(NC)</text>
<text x="245.5" y="133.4">R23</text>
<text x="257" y="133.4">33</text>
<text x="80.4" y="141">R92</text>
<text x="89.4" y="141">0(NC)</text>
<text x="222.7" y="189.3">R73</text>
<text x="234.2" y="189.3">33</text>
<text x="345.6" y="186.7">R6</text>
<text x="351.4" y="186.7">10K(NC)</text>
<text x="221.7" y="196.9">R127</text>
<text x="233.1" y="196.9">10K</text>
<text x="222.7" y="199.4">R82</text>
<text x="234.2" y="199.4">33</text>
<text x="220.1" y="247.7">R94</text>
<text x="220.1" y="250.2">R95</text>
<text x="230.5" y="247.7">10K</text>
<text x="230.5" y="250.2">10K</text>
</g>
</svg>
